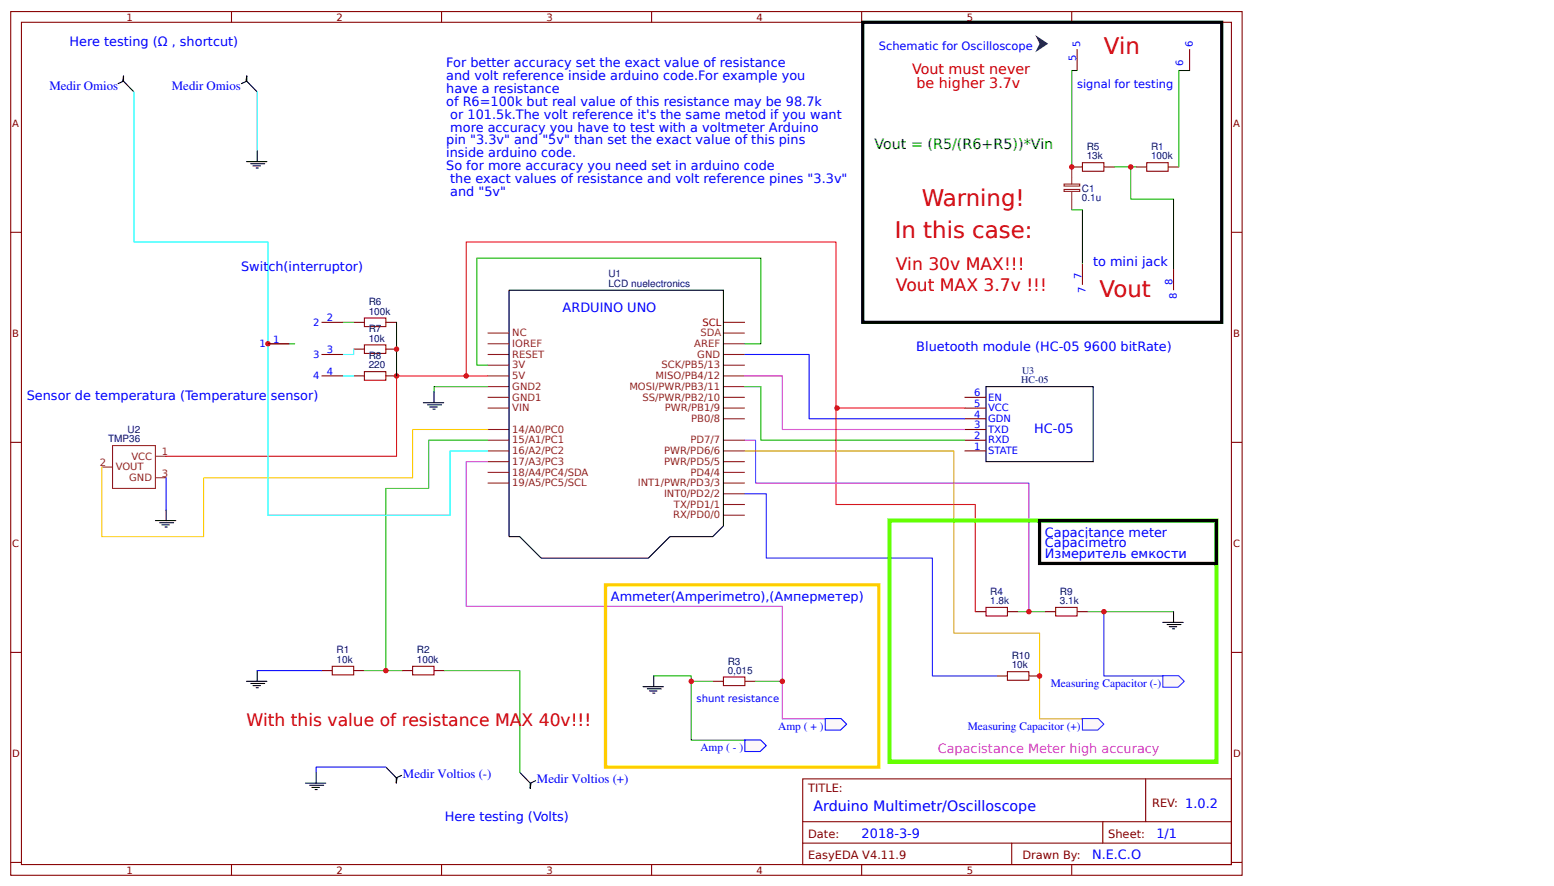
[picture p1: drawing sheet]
<svg xmlns="http://www.w3.org/2000/svg" width="384mm" height="219mm" viewBox="0 0 384 219" stroke-linecap="round" stroke-linejoin="round" font-family="sans-serif">
<g fill="none" stroke="#800" stroke-width=".26">
<path d="M2.6 2.9h304.1v213.2h-304.1zM5.3 5.5h298.7v208h-298.7zM57.1 2.9v2.6M109 2.9v2.6M160.9 2.9v2.6M212.7 2.9v2.6M264.6 2.9v2.6M2.6 57.4h2.7M304 57.4h2.7M2.6 109.2h2.7M304 109.2h2.7M2.6 161.1h2.7"/>
<path d="M79.4 165.6h2.6M87.3 165.6h2.7M99.2 165.6h2.7M107.2 165.6h2.6M304 161.1h2.7M198.2 192.3h105.8v21.2h-105.8zM282.8 192.3v10.6M2.6 212.9h2.7M57.1 213.5v2.6M109 213.5v2.6M160.9 213.5v2.6M198.2 202.9h105.8"/>
<path d="M198.2 208.2h105.8M212.7 213.5v2.6M249.8 208.2v5.3M264.6 213.5v2.6M272.3 202.9v5.3M304 212.9h2.7"/>
</g>
<g fill="none" stroke="#8d2323" stroke-width=".26">
<path d="M120.4 98.1h5.3M120.4 95.5h5.3M120.4 92.8h5.3M120.4 90.2h5.3M120.4 87.5h5.3M120.4 84.9h5.3M120.4 82.2h5.3M178.6 98.1h5.3M178.6 95.5h5.3M178.6 92.8h5.3M178.6 90.2h5.3M178.6 87.5h5.3"/>
<path d="M178.6 84.9h5.3M25.1 115.3h2.7M27.8 110h10.6v10.6h-10.6zM38.4 112.7h2.6M38.4 118h2.6M120.4 119.3h5.3M120.4 116.6h5.3M120.4 114h5.3M120.4 111.3h5.3M120.4 108.7h5.3M120.4 100.8h5.3M120.4 106h5.3"/>
<path d="M178.6 119.3h5.3M178.6 116.6h5.3M178.6 114h5.3M178.6 111.3h5.3M178.6 108.7h5.3M178.6 103.4h5.3M178.6 100.8h5.3M178.6 127.2h5.3M178.6 124.6h5.3M178.6 121.9h5.3"/>
</g>
<path d="M178.6 82.2h5.3" fill="none" stroke="#933" stroke-width=".26"/>
<path d="M178.6 79.6h5.3" fill="none" stroke="#900" stroke-width=".26"/>
<path d="M125.7 71.6h52.9v58.3l-2.7 2.6h-10.5l-5.3 5.3h-26.5l-5.3-5.3h-2.6zM104.5 99.4h5M105.6 100h3.4M107.2 96.8v2.6M106.1 100.5h1.8M106.9 101h.5M38.4 128.5h5M39.4 129.1h3.5M40 129.6h1.8M40.7 130.1h.6M41 125.9v2.6" fill="none" stroke="#000" stroke-width=".26"/>
<path d="M120.4 92.8h-22.5v19.9h-56.9" fill="none" stroke="#f00" stroke-width=".26"/>
<path d="M41 118v7.9" fill="none" stroke="#00c" stroke-width=".26"/>
<path d="M120.4 95.5h-13.2v1.3" fill="none" stroke="#080" stroke-width=".26"/>
<path d="M120.4 106h-18.5v12h-51.6v14.5h-25.2v-17.2" fill="none" stroke="#ff0" stroke-width=".26"/>
<path d="M82 164.5h5.3v2.1h-5.3zM101.9 164.5h5.3v2.1h-5.3z" fill="none" stroke="#a00000" stroke-width=".26"/>
<path d="M120.4 108.7h-14.6v11.9h-10.6v45M90 165.6h9.2" fill="none" stroke="#0c0" stroke-width=".26"/>
<circle cx="95.2" cy="165.6" r=".66" fill="#c00"/>
<g fill="none" stroke="#000" stroke-width=".26">
<path d="M243.4 95.5h26.5v18.5h-26.5zM60.9 168.2h5M61.9 168.8h3.5M62.4 169.3h1.9M63.2 169.8h.6M63.5 165.6v2.6M75.4 193.4h5M76.5 193.9h3.4M77 194.4h1.8M77.8 194.9h.5M78.1 190.7v2.7M95.4 189.5l2.4 2.5v1.4l.2-1.4 1.2-.6"/>
<path d="M128.5 190.8l2.4 2.6v1.3l.2-1.4 1.1-.5"/>
</g>
<path d="M183.9 87.5h15.9v15.9h38.3M63.5 165.6h15.9M95.2 189.4h-17.1v1.3" fill="none" stroke="#00c" stroke-width=".26"/>
<path d="M183.9 95.5h4v13.2h50.2M109.8 165.6h18.5v25.1" fill="none" stroke="#0c0" stroke-width=".26"/>
<path d="M238.1 98.1h5.3M238.1 111.3h5.3M238.1 108.7h5.3M238.1 106h5.3M238.1 103.4h5.3M238.1 100.8h5.3" fill="none" stroke="#800" stroke-width=".26"/>
<path d="M183.9 92.8h9.2v13.2h45" fill="none" stroke="#c0f" stroke-width=".26"/>
<path d="M115.1 92.8v-33.1h91.3v41.1h31.7" fill="none" stroke="#f00" stroke-width=".26"/>
<circle cx="115.1" cy="92.8" r=".66" fill="#c00"/>
<path d="M90 78.5h5.2v2.1h-5.2zM90 85.1h5.2v2.2h-5.2zM90 91.8h5.2v2.1h-5.2z" fill="none" stroke="#a00000" stroke-width=".26"/>
<path d="M87.3 79.6h2.7M95.2 79.6h2.7M87.3 86.2h2.7M87.3 92.8h2.7M95.2 86.2h2.7M95.2 92.8h2.7" fill="none" stroke="#800" stroke-width=".26"/>
<circle cx="97.9" cy="92.8" r=".66" fill="#c00"/>
<path d="M29.2 20.7l1.1-.6 .2-1.4v1.4l2.4 2.5M59.6 20.7l1.1-.6 .2-1.4v1.4l2.5 2.5M60.9 39.9h5M63.5 37.3v2.6M61.9 40.4h3.5M62.4 41h1.9M63.2 41.5h.6" fill="none" stroke="#000" stroke-width=".26"/>
<path d="M33.1 22.7v37h33v67.5h45v-15.9h9.3M63.5 22.7v14.6M84.7 92.8h2.6M87.3 86.2v1.3h-2.6" fill="none" stroke="#0ff" stroke-width=".26"/>
<path d="M97.9 79.6v13.2M183.9 84.9h4v-21.2h-70.2v26.5h2.7" fill="none" stroke="#080" stroke-width=".26"/>
<circle cx="97.9" cy="86.2" r=".66" fill="#c00"/>
<path d="M84.7 79.6h2.6M66.1 84.9h6.7" fill="none" stroke="#080" stroke-width=".26"/>
<circle cx="66.1" cy="84.9" r=".66" fill="#c00"/>
<path d="M265.9 12.1v5.3M293.7 12.1v5.3M264.6 41.2h2.6M272.5 41.2h2.7M280.5 41.2h2.6M288.4 41.2h2.6M79.4 79.6h5.3M267.2 65v5.3M289.7 66.4v5.2M66.1 84.9h5.3M79.4 87.5h5.3M79.4 92.8h5.3" fill="none" stroke="#800" stroke-width=".26"/>
<path d="M267.2 40.2h5.3v2.1h-5.3zM283.1 40.2h5.3v2.1h-5.3z" fill="none" stroke="#a00000" stroke-width=".26"/>
<path d="M262.7 46.8h3.9v.5h-3.9zM262.7 45.5h3.9v.4h-3.9zM264.6 41.2v4.3M264.6 47.3v4.5" fill="none" stroke="#8d2323" stroke-width=".26"/>
<path d="M264.6 51.8h2.6v13.2M275.2 41.2h5.3M279.1 41.2v8h10.6v17.2" fill="none" stroke="#080" stroke-width=".26"/>
<circle cx="279.1" cy="41.2" r=".66" fill="#c00"/>
<path d="M265.9 17.4h-1.3v23.8" fill="none" stroke="#080" stroke-width=".26"/>
<circle cx="264.6" cy="41.2" r=".66" fill="#c00"/>
<path d="M293.7 17.4h-2.7v23.8M161.4 166.9h9.3v15.9h13.2M186.5 168.2h6.6" fill="none" stroke="#080" stroke-width=".26"/>
<path d="M213 5.5h88.6v74.1h-88.6z" fill="none" stroke="#000" stroke-width=".79" stroke-linecap="butt"/>
<path d="M158.7 169.5h5.1M159.8 170.1h3.4M160.3 170.6h1.9M161.1 171.1h.6M161.4 166.9v2.6" fill="none" stroke="#000" stroke-width=".26"/>
<path d="M120.4 114h-5.3v35.7h78v27.8" fill="none" stroke="#93c" stroke-width=".26"/>
<path d="M178.6 167.2h5.3v2.1h-5.3z" fill="none" stroke="#a00000" stroke-width=".26"/>
<path d="M175.9 168.2h2.7M183.9 168.2h2.6" fill="none" stroke="#800" stroke-width=".26"/>
<circle cx="193.1" cy="168.2" r=".66" fill="#c00"/>
<path d="M170.7 168.2h5.2" fill="none" stroke="#080" stroke-width=".26"/>
<circle cx="170.7" cy="168.2" r=".66" fill="#c00"/>
<g fill="#fff7f8" stroke="#00f" stroke-width=".26">
<path d="M203.7 177.4h3.9l1.4 1.4-1.5 1.5h-3.8z"/>
<path d="M183.8 182.7h4l1.4 1.4-1.5 1.5h-3.8z"/>
</g>
<path d="M193.1 177.5h10.6" fill="none" stroke="#93c" stroke-width=".26"/>
<path d="M149.5 144.4h67.5v45h-67.5z" fill="none" stroke="#fc0" stroke-width=".79" stroke-linecap="butt"/>
<path d="M243.4 150h5.3v2.1h-5.3zM260.6 150h5.3v2.1h-5.3z" fill="none" stroke="#a00000" stroke-width=".26"/>
<path d="M240.8 151h2.6M248.7 151h2.7M258 151h2.6M265.9 151h2.7" fill="none" stroke="#800" stroke-width=".26"/>
<path d="M251.4 151h6.6M268.6 151h21.1" fill="none" stroke="#080" stroke-width=".26"/>
<path d="M287.1 153.7h5M288.1 154.2h3.5M288.7 154.7h1.8M289.5 155.3h.5M289.7 151v2.7" fill="none" stroke="#000" stroke-width=".26"/>
<path d="M206.6 100.8h-.2v23.8h34.4v26.4" fill="none" stroke="#f00" stroke-width=".26"/>
<circle cx="206.6" cy="100.8" r=".66" fill="#c00"/>
<path d="M183.9 108.7h2.6v10.6h67.5v31.7" fill="none" stroke="#90f" stroke-width=".26"/>
<path d="M248.7 165.8h5.3v2.2h-5.3z" fill="none" stroke="#a00000" stroke-width=".26"/>
<path d="M246.1 166.9h2.6M254 166.9h2.6" fill="none" stroke="#800" stroke-width=".26"/>
<path d="M183.9 121.9h5.3v15.9h41v29.1h15.9" fill="none" stroke="#03c" stroke-width=".26"/>
<path d="M183.9 111.3h51.6v45h21.1v21.2h10.6v1.3" fill="none" stroke="#c90" stroke-width=".26"/>
<path d="M267.2 177.4h3.9l1.4 1.4-1.5 1.5h-3.8z" fill="#fff7f8" stroke="#430aff" stroke-width=".26"/>
<circle cx="256.6" cy="166.9" r=".66" fill="#c00"/>
<path d="M287 166.8h4l1.4 1.4-1.6 1.5h-3.7z" fill="#fff7f8" stroke="#430aff" stroke-width=".26"/>
<path d="M272.5 151v15.9h14.6" fill="none" stroke="#03c" stroke-width=".26"/>
<path d="M219.6 128.5h80.7v59.6h-80.7z" fill="none" stroke="#6f0" stroke-width="1.1" stroke-linecap="butt"/>
<path d="M256.6 128.5h43.7v10.6h-43.7z" fill="none" stroke="#000" stroke-width=".79" stroke-linecap="butt"/>
<g fill="#c00">
<circle cx="254" cy="151" r=".66"/>
<circle cx="272.5" cy="151" r=".66"/>
</g>
<path d="M255.6 8.7l3.2 2.1-3.2 2.1 1-2.1z" fill="#333"/>
<g font-size="5.6" fill="#c00">
<text x="272.5" y="13.4">Vin</text>
<text x="227.5" y="50.7">Warning!</text>
<text x="220.9" y="58.7">In this case:</text>
<text x="271.5" y="73.2">Vout</text>
</g>
<g font-size="4.2" fill="#c00">
<text x="221.2" y="71.9">Vout MAX 3.7v !!!</text>
<text x="221.2" y="66.6">Vin 30v MAX!!!</text>
<text x="60.9" y="179.3">With this value of resistance MAX 40v!!!</text>
</g>
<g font-size="3.5" fill="#c00">
<text x="225.2" y="18.2">Vout must never</text>
<text x="226.3" y="21.7">be higher 3.7v</text>
</g>
<text font-size="3.5" fill="#060" x="215.9" y="36.7">Vout = (R5/(R6+R5))*Vin</text>
<text font-size="3.5" fill="#00f" x="200.8" y="200.2">Arduino Multimetr/Oscilloscope</text>
<g font-size="3.2" fill="#00f">
<text x="17.2" y="11.4">Here testing (Ω , shortcut)</text>
<text x="110.2" y="16.6">For better accuracy set the exact value of resistance</text>
<text x="12.2" y="22.2">Medir Omios</text>
<text x="42.4" y="22.2">Medir Omios</text>
<text x="110.2" y="19.8">and volt reference inside arduino code.For example you</text>
<text x="110.2" y="23">have a resistance</text>
<text x="110.2" y="26.1">of R6=100k but real value of this resistance may be 98.7k</text>
<text x="111.2" y="29.3">or 101.5k.The volt reference it's the same metod if you want</text>
<text x="110.2" y="35.7">pin &quot;3.3v&quot; and &quot;5v&quot; than set the exact value of this pins</text>
<text x="111.2" y="32.5">more accuracy you have to test with a voltmeter Arduino</text>
<text x="110.2" y="38.8">inside arduino code.</text>
<text x="110.2" y="42">So for more accuracy you need set in arduino code</text>
<text x="111.2" y="45.2">the exact values of resistance and volt reference pines &quot;3.3v&quot;</text>
<text x="111.2" y="48.4">and &quot;5v&quot;</text>
<text x="269.9" y="65.6">to mini jack</text>
<text x="59.5" y="66.9">Switch(interruptor)</text>
<text x="138.9" y="76.9">ARDUINO UNO</text>
<text x="226.2" y="86.7">Bluetooth module (HC-05 9600 bitRate)</text>
<text x="6.6" y="98.7">Sensor de temperatura (Temperature sensor)</text>
<text x="255.3" y="106.8">HC-05</text>
<text x="258" y="132.5">Capacitance meter</text>
<text x="258" y="135.1">Capacimetro</text>
<text x="258" y="137.8">Измеритель емкости</text>
<text x="150.8" y="148.4">Ammeter(Amperimetro),(Амперметер)</text>
<text x="99.5" y="192">Medir Voltios (-)</text>
<text x="132.6" y="193.4">Medir Voltios (+)</text>
<text x="109.8" y="202.6">Here testing (Volts)</text>
<text x="212.7" y="206.9">2018-3-9</text>
<text x="285.5" y="206.9">1/1</text>
<text x="269.6" y="212.1">N.E.C.O</text>
</g>
<text font-size="3.2" fill="#f3f" x="231.5" y="185.9">Capacistance Meter high accuracy</text>
<g font-size="2.8" fill="#00f">
<text x="217" y="12.4">Schematic for Oscilloscope</text>
<text x="265.9" y="21.6">signal for testing</text>
<text x="259.4" y="169.5">Measuring Capacitor (-)</text>
<text x="172.9" y="185.4">Amp ( - )</text>
<text x="192.1" y="180.1">Amp ( + )</text>
<text x="238.9" y="180.1">Measuring Capacitor (+)</text>
</g>
<g font-size="2.8" fill="#800">
<text x="199.5" y="195.5">TITLE:</text>
<text x="284.4" y="199.2">REV: 1.0.2</text>
<text x="199.5" y="206.9">Date:</text>
<text x="273.6" y="206.9">Sheet:</text>
<text x="199.5" y="212.1">EasyEDA V4.11.9</text>
<text x="252.4" y="212.1">Drawn By:</text>
</g>
<g font-size="2.5" fill="#800">
<text x="31.2" y="5.1">1</text>
<text x="83.1" y="5.1">2</text>
<text x="134.9" y="5.1">3</text>
<text x="186.8" y="5.1">4</text>
<text x="238.7" y="5.1">5</text>
<text x="3" y="31.4">A</text>
<text x="304.4" y="31.4">A</text>
<text x="3" y="83.3">B</text>
<text x="304.4" y="83.3">B</text>
<text x="3" y="135.1">C</text>
<text x="304.4" y="135.1">C</text>
<text x="3" y="187">D</text>
<text x="304.4" y="187">D</text>
<text x="31.2" y="215.7">1</text>
<text x="83.1" y="215.7">2</text>
<text x="134.9" y="215.7">3</text>
<text x="186.8" y="215.7">4</text>
<text x="238.7" y="215.7">5</text>
</g>
<g font-size="2.5" fill="#00f">
<text x="266.7" y="11.6" transform="rotate(-90 266.7 11.6)">5</text>
<text x="294.5" y="11.6" transform="rotate(-90 294.5 11.6)">6</text>
<text x="265.6" y="15" transform="rotate(-90 265.6 15)">5</text>
<text x="292.1" y="16.3" transform="rotate(-90 292.1 16.3)">6</text>
<text x="267" y="69" transform="rotate(-90 267 69)">7</text>
<text x="289.5" y="70.3" transform="rotate(-90 289.5 70.3)">8</text>
<text x="268" y="72.4" transform="rotate(-90 268 72.4)">7</text>
<text x="290.5" y="73.8" transform="rotate(-90 290.5 73.8)">8</text>
<text x="77.3" y="80.4">2</text>
<text x="80.7" y="79.3">2</text>
<text x="64" y="85.7">1</text>
<text x="67.5" y="84.6">1</text>
<text x="77.3" y="88.3">3</text>
<text x="80.7" y="87.3">3</text>
<text x="77.3" y="93.6">4</text>
<text x="80.7" y="92.6">4</text>
<text x="240.5" y="100.5">5</text>
<text x="240.5" y="97.8">6</text>
<text x="243.9" y="101.5">VCC</text>
<text x="243.9" y="98.9">EN</text>
<text x="240.5" y="105.8">3</text>
<text x="240.5" y="103.1">4</text>
<text x="243.9" y="106.8">TXD</text>
<text x="243.9" y="104.2">GDN</text>
<text x="240.5" y="111.1">1</text>
<text x="240.5" y="108.4">2</text>
<text x="243.9" y="112.1">STATE</text>
<text x="243.9" y="109.5">RXD</text>
<text x="172" y="173.3">shunt resistance</text>
</g>
<g font-size="2.5" fill="#000080">
<text x="268.3" y="39.4">13k</text>
<text x="268.3" y="37">R5</text>
<text x="284.2" y="39.4">100k</text>
<text x="284.2" y="37">R1</text>
<text x="267.1" y="47.3">C1</text>
<text x="267.1" y="49.7">0.1u</text>
<text x="150.2" y="70.9">LCD nuelectronics</text>
<text x="150.2" y="68.3">U1</text>
<text x="91" y="77.7">100k</text>
<text x="91" y="75.4">R6</text>
<text x="91" y="82">R7</text>
<text x="91" y="84.3">10k</text>
<text x="91" y="88.6">R8</text>
<text x="91" y="91">220</text>
<text x="252.1" y="94.7">HC-05</text>
<text x="252.3" y="92.2">U3</text>
<text x="31.5" y="106.8">U2</text>
<text x="26.7" y="109.2">TMP36</text>
<text x="244.5" y="149.2">1.8k</text>
<text x="244.5" y="146.8">R4</text>
<text x="261.7" y="149.2">3.1k</text>
<text x="261.7" y="146.8">R9</text>
<text x="83.1" y="161.3">R1</text>
<text x="102.9" y="161.3">R2</text>
<text x="83.1" y="163.7">10k</text>
<text x="102.9" y="163.7">100k</text>
<text x="179.6" y="166.4">0,015</text>
<text x="179.6" y="164.2">R3</text>
<text x="249.8" y="165">10k</text>
<text x="249.8" y="162.6">R10</text>
</g>
<g font-size="2.5" fill="#8d2323">
<text x="126.5" y="83">NC</text>
<text x="126.5" y="88.3">RESET</text>
<text x="126.5" y="85.7">IOREF</text>
<text x="171.4" y="85.7">AREF</text>
<text x="172.1" y="88.3">GND</text>
<text x="126.5" y="93.6">5V</text>
<text x="126.5" y="91">3V</text>
<text x="161.9" y="93.6">MISO/PB4/12</text>
<text x="163.3" y="91">SCK/PB5/13</text>
<text x="126.5" y="101.5">VIN</text>
<text x="126.5" y="98.9">GND1</text>
<text x="126.5" y="96.3">GND2</text>
<text x="155.4" y="96.3">MOSI/PWR/PB3/11</text>
<text x="158.6" y="98.9">SS/PWR/PB2/10</text>
<text x="164.2" y="101.5">PWR/PB1/9</text>
<text x="126.5" y="106.8">14/A0/PC0</text>
<text x="170.6" y="104.2">PB0/8</text>
<text x="32.4" y="113.5">VCC</text>
<text x="40" y="112.4">1</text>
<text x="126.5" y="112.1">16/A2/PC2</text>
<text x="126.5" y="109.5">15/A1/PC1</text>
<text x="163.9" y="112.1">PWR/PD6/6</text>
<text x="170.4" y="109.5">PD7/7</text>
<text x="24.6" y="115">2</text>
<text x="28.6" y="116.1">VOUT</text>
<text x="31.9" y="118.7">GND</text>
<text x="40" y="117.7">3</text>
<text x="126.5" y="117.4">18/A4/PC4/SDA</text>
<text x="126.5" y="114.8">17/A3/PC3</text>
<text x="163.9" y="114.8">PWR/PD5/5</text>
<text x="170.4" y="117.4">PD4/4</text>
<text x="126.5" y="120.1">19/A5/PC5/SCL</text>
<text x="157.5" y="120.1">INT1/PWR/PD3/3</text>
<text x="163.9" y="122.7">INT0/PD2/2</text>
<text x="166.4" y="125.4">TX/PD1/1</text>
<text x="166.2" y="128">RX/PD0/0</text>
</g>
<text font-size="2.5" fill="#933" x="173" y="83">SDA</text>
<text font-size="2.5" fill="#900" x="173.4" y="80.4">SCL</text>
</svg>
